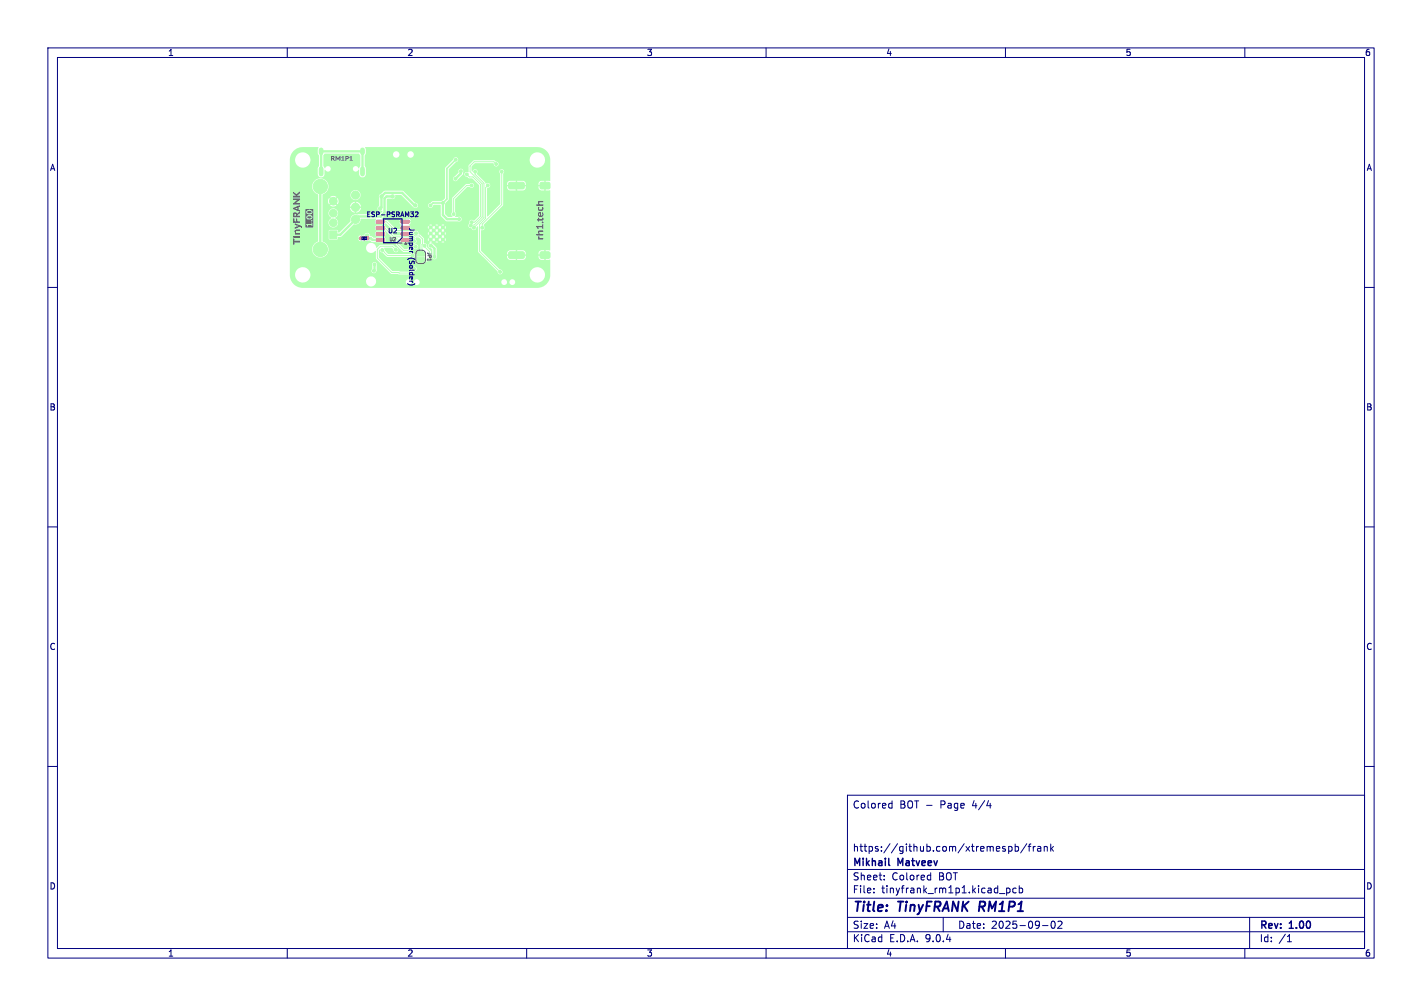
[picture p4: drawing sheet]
<svg xmlns="http://www.w3.org/2000/svg" width="297mm" height="210mm" viewBox="0 0 297 210" stroke-linecap="round" stroke-linejoin="round" font-family="sans-serif">
<g fill="#b3ffb3" stroke="#b3ffb3" stroke-width=".21">
<path d="M106.3 38.2l.3-.1h2.7l.2 .2v.9l-.3 .3-2.7-.1-.3-.2z"/>
<path d="M112.8 38.2l.3-.1h1.6l.2 .3-.1 .9-.3 .2-1.6-.1-.1-.3z"/>
<path d="M112.8 52.7l.3-.1h1.6l.2 .3-.1 .9-.3 .2-1.6-.1-.1-.3z"/>
<path d="M106.3 52.7l.3-.1h2.7l.2 .2v.9l-.3 .3-2.7-.1-.3-.2z"/>
<path d="M68.9 48.2h1.5v1.6h-1.5z"/>
<path d="M87.2 52.7l.4-.2h.7l.3 .3v.7h-1.5z"/>
<path d="M87.1 53.8h1.5v.7l-.4 .3-.8-.1-.2-.2z"/>
<path d="M76.3 49.5h.7v.5h-.7z"/>
<path d="M75.2 49.5h.7v.5h-.7z"/>
<path d="M83.8 49.8h1.6l.1 .5-1.7 .1z"/>
<path d="M83.8 48.6l1.6-.1 .1 .5-1.7 .1z"/>
<path d="M83.8 47.3h1.6l.1 .5h-1.7z"/>
<path d="M83.8 46h1.6l.1 .5-1.7 .1z"/>
<path d="M78.6 46h1.6l.1 .5-1.6 .1z"/>
<path d="M78.6 47.3h1.6l.1 .5h-1.6z"/>
<path d="M78.6 48.6l1.6-.1 .1 .5-1.6 .1z"/>
<path d="M78.6 49.8h1.6l.1 .5-1.6 .1z"/>
<circle cx="92.5" cy="47.5" r=".3"/>
<circle cx="92.5" cy="48.7" r=".3"/>
<circle cx="92.5" cy="50" r=".3"/>
<circle cx="91.2" cy="47.5" r=".3"/>
<circle cx="91.2" cy="48.7" r=".3"/>
<circle cx="91.2" cy="50" r=".3"/>
<circle cx="90" cy="47.5" r=".3"/>
<circle cx="90" cy="48.7" r=".3"/>
<circle cx="90" cy="50" r=".3"/>
<circle cx="74.3" cy="40.7" r=".85"/>
<circle cx="74.3" cy="43.3" r=".85"/>
<circle cx="74.3" cy="45.8" r=".85"/>
<circle cx="69.6" cy="46.5" r=".8"/>
<circle cx="69.6" cy="44.5" r=".8"/>
<circle cx="69.6" cy="42" r=".8"/>
<circle cx="66.9" cy="52.1" r="1.5"/>
<circle cx="66.9" cy="38.9" r="1.5"/>
<circle cx="100.4" cy="35.7" r=".3"/>
<circle cx="97.1" cy="33.1" r=".3"/>
<circle cx="110.3" cy="48.5" r=".3"/>
<circle cx="66.1" cy="59.4" r=".3"/>
<circle cx="107.5" cy="34.3" r=".3"/>
<circle cx="67" cy="56.5" r=".3"/>
<circle cx="112.4" cy="37.3" r=".3"/>
<circle cx="72.8" cy="49.1" r=".3"/>
<circle cx="84.7" cy="43.2" r=".3"/>
<circle cx="110.3" cy="47" r=".3"/>
<circle cx="62.7" cy="37" r=".3"/>
<circle cx="88.8" cy="55.3" r=".3"/>
<circle cx="110.3" cy="50" r=".3"/>
<circle cx="101.6" cy="47.6" r=".3"/>
<circle cx="110.3" cy="42.5" r=".3"/>
<circle cx="84.2" cy="56.1" r=".3"/>
<circle cx="107.9" cy="56.3" r=".3"/>
<circle cx="92.4" cy="58.8" r=".3"/>
<circle cx="110.3" cy="45.5" r=".3"/>
<circle cx="88.2" cy="41.1" r=".3"/>
<circle cx="91.3" cy="32.5" r=".3"/>
<circle cx="77.8" cy="32.6" r=".3"/>
<circle cx="95.7" cy="54.9" r=".3"/>
<circle cx="97.6" cy="46.3" r=".3"/>
<circle cx="97" cy="32.2" r=".3"/>
<circle cx="98.8" cy="49.8" r=".3"/>
<circle cx="92.9" cy="33.3" r=".3"/>
<circle cx="77.4" cy="41" r=".3"/>
<circle cx="67.7" cy="54.7" r=".3"/>
<circle cx="95.8" cy="58.8" r=".3"/>
<circle cx="61.2" cy="53" r=".3"/>
<circle cx="90.7" cy="55.9" r=".3"/>
<circle cx="74.7" cy="37.6" r=".3"/>
<circle cx="90.3" cy="36" r=".3"/>
<circle cx="87.9" cy="56.9" r=".3"/>
<circle cx="84.3" cy="37.2" r=".3"/>
<circle cx="97.9" cy="41.1" r=".3"/>
<circle cx="71.1" cy="55.9" r=".3"/>
<circle cx="95.1" cy="39.1" r=".3"/>
<circle cx="95.2" cy="33.3" r=".3"/>
<circle cx="86.8" cy="42.9" r=".35"/>
<circle cx="95.9" cy="45.7" r=".3"/>
<circle cx="89.9" cy="51.3" r=".3"/>
<circle cx="76.7" cy="49.2" r=".35"/>
<circle cx="79.7" cy="41" r=".35"/>
<circle cx="92.5" cy="42.4" r=".3"/>
<circle cx="96.3" cy="35.7" r=".3"/>
<circle cx="95.1" cy="37.3" r=".3"/>
<circle cx="89.9" cy="42.9" r=".3"/>
<circle cx="78.2" cy="55.2" r=".3"/>
<circle cx="90.7" cy="53.6" r=".3"/>
<circle cx="79.4" cy="43.5" r=".35"/>
<circle cx="78.1" cy="56.5" r=".3"/>
<circle cx="82" cy="41" r=".35"/>
<circle cx="86.2" cy="53.3" r=".3"/>
<circle cx="79.8" cy="52.2" r=".3"/>
<circle cx="98.3" cy="47.1" r=".3"/>
<circle cx="103.6" cy="34.2" r=".3"/>
<circle cx="99" cy="47.5" r=".3"/>
<circle cx="99.2" cy="35.8" r=".3"/>
<circle cx="97.5" cy="36.4" r=".3"/>
<circle cx="98.5" cy="46.4" r=".3"/>
<circle cx="100.7" cy="47.5" r=".3"/>
<circle cx="104.8" cy="35.8" r=".3"/>
<circle cx="104.5" cy="56.8" r=".3"/>
<circle cx="101.9" cy="38.7" r=".3"/>
<circle cx="94.8" cy="44.7" r=".3"/>
<circle cx="98.5" cy="38.7" r=".3"/>
<circle cx="86.5" cy="50.4" r=".3"/>
<circle cx="86.9" cy="48.7" r=".3"/>
<circle cx="86.8" cy="51.5" r=".3"/>
<circle cx="88.7" cy="51.3" r=".3"/>
<circle cx="86.5" cy="56.1" r=".3"/>
<circle cx="82.7" cy="52.2" r=".3"/>
</g>
<path d="M67.1 31.3v.6M67.1 35.2v1.1M75.7 31.3v.6M75.7 35.2v1.1" fill="none" stroke="#b3ffb3" stroke-width="1"/>
<path d="M95.2 33.3l-1.9 1.9v6.3l-.8 .9h-2.1l-.5 .5" fill="none" stroke="#b3ffb3" stroke-width=".35"/>
<path d="M66.9 38.9v13.2M67.1 35.8v-4.2h8.6v4.2M96.3 35.7v.5l-1.2 1.1M76.7 49.7h.8l.3 .4h1.7M78.2 55.2v1.2l-.1 .1M79.5 45.2h-4.6l-3.8 3.8h-1.5M79.7 41v2.3l-.3 .2M79.7 41l.7-.7h3.6l2.6 2.6M82 41h-1.3l-.4 .4v3M89.9 51.3h.3l.5 .6v1.7M92.5 42.4v2.5l.9 .8h2.5" fill="none" stroke="#b3ffb3" stroke-width=".5"/>
<g fill="none" stroke="#b3ffb3" stroke-width=".21">
<path d="M97.5 36.4l.5 .5h.8l1.6 1.6v6.7l-1.3 1.2h-.6M98.2 34.7h.1M98.2 34.7v1.1l2.5 2.6v6.9l-1.7 1.7-.7 .1M98.5 38.7h-1l-2.7 2.7v3.3M99.2 35.8v.6l1.9 1.8v7.2l-2.1 2.1M101.9 38.7l-.5 .4v6.5l-1.2 1.2v5.7l4.3 4.3M103.6 34.2l-.4-.4h-4.1l-.9 .9M104.8 35.8v6.9l-4.1 4.1v.7M79.5 47.5h.8l1.9 1.9h3.2M79.5 46.3h1.2l1.8 1.8h3.7l.7 .6M79.8 52.2l1.1 1.1h5.3M82.7 52.2l-.7-.8h-2.5l-.7 .7v1.8l3 3 3.8 .1"/>
<path d="M84.6 50.1h-1.3l-.3 .3v.5l1.3 1.4h.9M86 51.5h.8M86.7 49.3h.9l.6 .6-.1 2.8M86.9 48.7h.1M87.9 54.3h1.4M88.7 51.3v.2l1 1"/>
</g>
<path d="M61.3 31.5a2.71 2.71 0 0 1 2-.8h3.2l-.1 1.3 .2 .5v.8h-1.8a1.61 1.61 0 0 0-2.4-1.3 1.61 1.61 0 0 0 0 2.8 1.61 1.61 0 0 0 2.4-1.3v-.2h1.8v1.4l-.2 .5v1.2a.7 .7 0 0 0 .7 .6 .7 .7 0 0 0 .7-.6l.1-1a.6 .6 0 0 0 1 .3 .6 .6 0 0 0-.2-1 .73 .73 0 0 0-.9 .5l-.3-.6v-2.1l.3-.4h7.2l.3 .4v2.1l-.4 .5a.59 .59 0 0 0-.9-.4 .59 .59 0 0 0-.1 1 .59 .59 0 0 0 .9-.3l.2 .1v1a.7 .7 0 0 0 .8 .5 .7 .7 0 0 0 .6-.6v-1.2l-.2-.6v-2.1l.2-.5-.1-1.3h35.9a2.69 2.69 0 0 1 2.7 2.6h-1.1v-.3a1.6 1.6 0 0 0-2.6-.8h-24.8v-.1a.68 .68 0 0 0-.7-.5 .68 .68 0 0 0-.6 .6h-1.7v-.1a.68 .68 0 0 0-1.1-.3 .68 .68 0 0 0 .2 1.1 .68 .68 0 0 0 .9-.7h1.7v.1a.68 .68 0 0 0 .7 .6 .68 .68 0 0 0 .6-.7h24.8l-.2 .2a1.61 1.61 0 0 0 .7 2.5 1.61 1.61 0 0 0 2.1-1.6h1.1v2.5h-9.6v-.2a.52 .52 0 0 0-.8-.1 .52 .52 0 0 0 0 .8v6.3l-2.6 2.6-.2-.1v-5.8a.55 .55 0 0 0 .6-.5 .55 .55 0 0 0-.5-.6l-.4 .1-.1-.2-1.7-1.8a.57 .57 0 0 0-.2-.9 .57 .57 0 0 0-.8 .4l-.1-.1v-.9l.7-.7h3.9a.52 .52 0 0 0 .3 .6 .52 .52 0 0 0 .6-.3 .52 .52 0 0 0-.2-.6l-.6-.3h-4.2l-1.1 1v1.2h-1.1l-.1-.2a.54 .54 0 0 0-.7-.2 .54 .54 0 0 0-.2 .7l-.9 .9a.51 .51 0 0 0-.1 .8 .51 .51 0 0 0 .8-.2l1-1 .2-.8h1.1l-.1 .2a.54 .54 0 0 0-.8 .4 .54 .54 0 0 0 .6 .6l.3 .3 .8 .1 1.3 1.3h-1a.53 .53 0 0 0-.4-.4 .53 .53 0 0 0-.5 .2l-.8 .1-2.8 2.7v3.1a.65 .65 0 0 0 0 .9l-.9 .1-.6-.6v-2.1l.7-1v-6.2l1.5-1.5a.51 .51 0 0 0 .5-.7 .51 .51 0 0 0-.7-.3l-2 2.1v3.8h-24.4a1.72 1.72 0 0 0-2.8-1.1 1.72 1.72 0 0 0 .7 2.9v9.8a1.72 1.72 0 0 0-1.2 2.4 1.72 1.72 0 0 0 2.6 .6 1.72 1.72 0 0 0-.1-2.7l-.4-.3v-9.8a1.88 1.88 0 0 0 1.2-1.8h24.4l-.1 2.6-.8 .6h-1.7l-.5 .4a.51 .51 0 0 0-.4 .7 .51 .51 0 0 0 .8 .1l.3-.5 1.4 .1 .1 2.2 1 1.1h-7.3l-.4-.4h-1.6l-.2 .1-.2 .3h1.1v-.4h.3v.4h8.3l.2 .1h2.4a.51 .51 0 0 0 .7-.5 .51 .51 0 0 0-.7-.4l-.7-.1 .3-.4-.2-.5v-2.7l2.5-2.6h.5a.5 .5 0 0 0 .6 .2 .5 .5 0 0 0 .3-.6l1.1 .1v6.3l-1.1 1.1a.57 .57 0 0 0-.8-.1 .57 .57 0 0 0-.2 .7l-.2 .3h-8.2l.4 .3 .3-.3h.6l.3 .3 .3-.3h.7l.3 .3 .3-.3h5l.1 .4h-4.8l-.1-.2-.3 .2a.2 .2 0 0 0-.2-.1 .2 .2 0 0 0-.2 .2l-.3-.3-.1 .1-.2-.1-.2 .2-.3-.1-.1 .2-.4-.3-.1 .1-.1-.1-.3 .2-.3-.1-.2 .2-.3-.3v.6l.4-.3a.21 .21 0 0 0 .2 .1 .21 .21 0 0 0 .2-.2l.3 .4 .1-.1 .1 .1 .4-.3a.21 .21 0 0 0 .2 .1 .21 .21 0 0 0 .2-.2l.2 .4 .1-.1 .2 .1 .3-.3a.21 .21 0 0 0 .3 .1 .21 .21 0 0 0 .1-.2l.3 .4 .1-.4h4.8l.5 .2a.57 .57 0 0 0 .6 .4 .57 .57 0 0 0 .5-.6l.4-.1v.9h-7.1v-.2l-.3-.3-.3 .3h-.7l-.3-.3-.2 .3h-.7l-.3-.3-.4 .3 .2 .1-.2 .1 .4 .3 .3-.3-.2-.1 .2-.1h.7l-.1 .2 .3 .3 .3-.3-.1-.1 .1-.1h.7v.2l.3 .3 .3-.3h7.1v.5h-6.8l-.1-.3-.3 .3-.2-.1-.2 .2-.3-.4-.1 .2-.2-.2-.2 .3-.3-.1-.2 .2-.3-.4-.1 .2-.1-.2-.3 .3-.3-.1-.2 .2-.3-.4v.7l.4-.3a.21 .21 0 0 0 .2 .1 .21 .21 0 0 0 .2-.2l.3 .4 .1-.2 .1 .2 .4-.3a.21 .21 0 0 0 .2 .1 .21 .21 0 0 0 .2-.2l.2 .4 .1-.2 .2 .2 .3-.3a.21 .21 0 0 0 .3 .1 .21 .21 0 0 0 .1-.2l.3 .4 .1-.4h6.8v.8h-7.1v-.3l-.3-.2-.3 .3h-.7l-.3-.3-.2 .3h-.7l-.3-.3-.4 .3 .2 .1-.2 .1 .4 .3 .3-.3-.2-.1 .2-.1h.7l-.1 .2 .3 .3 .3-.3-.1-.1 .1-.1h.7v.2l.3 .3 .3-.3h7.1v.4h-6.8l-.1-.2-.3 .3a.2 .2 0 0 0-.2-.2 .2 .2 0 0 0-.2 .2l-.3-.3-.1 .1-.2-.1-.2 .3-.3-.1-.1 .1-.4-.3-.1 .1-.1-.1-.3 .3-.3-.1-.2 .1-.3-.3v.6l.4-.3a.21 .21 0 0 0 .2 .2 .21 .21 0 0 0 .2-.2l.3 .3 .1-.1 .1 .1 .4-.3a.21 .21 0 0 0 .2 .2 .21 .21 0 0 0 .2-.2l.2 .3 .1-.1 .2 .1 .3-.3a.21 .21 0 0 0 .3 .2 .21 .21 0 0 0 .1-.2l.3 .3 .1-.4h6.8v.6h-7.1l-.3-.3-.3 .3h-.7l-.3-.3-.3 .3h9v2.1l.9 1h-9.6v-1.9l-.8-.8-.4-.1 .3-.3-.3-.3-.4 .3 .3 .2a.56 .56 0 0 0-.5 .6 .56 .56 0 0 0 .6 .5l.3 .3v.4h-.3l-.8-.9-.2-.7-.4-.1-.1-1-.7-.8-.4-.1-.1-.5-.6-.2-.4-.4h-.6v-.5l-.3-.3 .4-.6h-2.4l.4 .6-.3 .3v.4l-.8 .1-1.8-1.8-1.2-.3 1.1-1.3v-2.8l.2-.1h.6a.62 .62 0 0 0 .8-.1 .62 .62 0 0 0 .2-.7h1.2l2.5 2.5a.56 .56 0 0 0 1-.2 .56 .56 0 0 0-.6-.7l-2.7-2.5h-3.6l-1.1 .8h-4a1.06 1.06 0 0 0-1.6-.8 1.06 1.06 0 0 0 0 1.8 1.06 1.06 0 0 0 1.6-.8v-.2h4l-.2 .3 .1 1h-8.5l-.2-.6-.5 .5-.2-.2 .5-.5a1.09 1.09 0 0 0-1.4 0l.5 .5-.2 .2-.5-.5v.1a1.09 1.09 0 0 0 0 1.3l.5-.5 .2 .2-.5 .5h.1a1.09 1.09 0 0 0 1.3 0l-.5-.5 .2-.2 .5 .5 .2-.8h8.5v1l-.2 .2h-3.6v-.1a1.14 1.14 0 0 0-1-.9v.7h-.3v-.7h-.1a1.14 1.14 0 0 0-.9 1h.7v.3h-.7v.1a1.14 1.14 0 0 0 1 .9h-3.5v-.2a1.02 1.02 0 0 0-1.7-.4 1.02 1.02 0 0 0 .4 1.7 1.03 1.03 0 0 0-.6 1.6 1.03 1.03 0 0 0 1.7 0 1.03 1.03 0 0 0-.4-1.6l.5-.5 .1-.6h3.5v-.7h.3v.7a1.14 1.14 0 0 0 1-1h-.7v-.3h4.3a.61 .61 0 0 0 0 .8 .61 .61 0 0 0 .9 .1v.2l-.6 .5-4.6 .1a1.19 1.19 0 0 0-1.5 1.4l-2.3 2.3h-.3l-.2-.5-1.7 .1v1.8l1.7 .1 .2-.5 .7-.1 2.6-2.6a1.25 1.25 0 0 0 1.5-1.2h3.1l-.1 .9 .1 .2 1.7 .1 .4-.2 1.7 1.7 1.3 .2-.1 .6h-1.1l-2-2-1.7-.1-.3 .3 .1 .7h1.9l.6 .6h-.5l-.3-.3h-1.6l-.2 .3 .1 .7h1.8l.2-.2v-.5h.5l1 1.1h1l.1 .2h-2.6l-.3-.3h-2.2l-.5-.3a.36 .36 0 0 1-.3-.1 .36 .36 0 0 1-.1-.4 .64 .64 0 0 0-.7-.1 .64 .64 0 0 0-.4 .5l-.2-.1a.71 .71 0 0 0-.9 .4l.5 .1v-.5h.3v.8h-.8a.45 .45 0 0 0 .5 .5v-.5h.3v.5l.5-.2h1l.5 .3 2.5 .1 .3-.3v-.4h2.6l-.4 .4v.8l1.5 1.5h1.1l.8-.8h.3a.52 .52 0 0 0 .8 .1 .52 .52 0 0 0 0-.8 .52 .52 0 0 0-.8 .1l-.6 .1-.7 .7h-.6l-1.2-1.2 .2-.4 .3 .2 1.7-.1 .2-.2-.1-.6 .3-.2 .3 .2v.2a.52 .52 0 0 0-.1 .8 .52 .52 0 0 0 .8 0 .52 .52 0 0 0-.1-.8v-.3h.7l.4 .4-.1 2.2-.6 .2-.3 .5v1.4l.3 .5 1 .2 .6-.4 .6-.1 .6-.6v-1.4h.3v.9a.51 .51 0 0 0 .3 .7 .51 .51 0 0 0 .6-.5h9.6l2.5 2.5h-16.3a.52 .52 0 0 0-.6-.5 .52 .52 0 0 0-.4 .6l-.5 .5-3.6-.1-2.8-2.8v-1.6l.2-.1a.77 .77 0 0 0 .7 .7l.9 .8h4.8a.52 .52 0 0 0 .8 .1 .52 .52 0 0 0 0-.8 .52 .52 0 0 0-.8 .1h-4.6l-.7-.7-.2-.5 1.6-.1 .4 .3a.52 .52 0 0 0 .4 .7 .52 .52 0 0 0 .6-.6 .52 .52 0 0 0-.6-.5l-.6-.5h-2.6l-.8 .6a1.06 1.06 0 0 0-1.5-.9 1.06 1.06 0 0 0-.4 1.6 1.06 1.06 0 0 0 1.7 0h.1v1.6l1.1 1.1h-.9v-.1a.51 .51 0 0 0-.7-.2 .51 .51 0 0 0-.2 .7v.6a.53 .53 0 0 0 .2 .9 .53 .53 0 0 0 .7-.5v-1.4h.9l2 2 1.6 .2h-18.4v-.3a1.61 1.61 0 0 0-2.6-.8 1.61 1.61 0 0 0 .4 2.7 1.61 1.61 0 0 0 2.2-1.6h20.9l.8-.7a.5 .5 0 0 0 .5-.5h16.3l.6 .6a.52 .52 0 0 0 .5 .6 .52 .52 0 0 0 .6-.6 .52 .52 0 0 0-.7-.5l-3.8-3.8v-4.4a.54 .54 0 0 0 .7-.2 .54 .54 0 0 0-.2-.7l.1-.2 4-4.1v-6.5l.2-.5h9.6v1.9l-.9 .1v.5h-.3v-.5h-.8l-.4 .5h-2.7l-.2-.4-.4-.1h-1.2v.5h-.3v-.5h-1.2l-.4 .2-.2 .6h.6v.3h-.6a.69 .69 0 0 0 .6 .9h1.2v-.6h.3v.6l1.4-.1 .4-.3v-.5h-.6v-.3h.6v-.3h2.7v.3h.5v.3h-.5a.69 .69 0 0 0 .6 .9h.6v-.6h.3v.6h.9v12.5h-.9v.5h-.3v-.5h-.6l-.5 .2-.1 .3h-2.7l-.1-.3-.4-.2h-1.3v.5h-.3v-.5h-1.2a.69 .69 0 0 0-.6 .8h.6v.3h-.6l.1 .5 .3 .3 1.4 .1v-.6h.3v.6h1.2a.69 .69 0 0 0 .6-.9h-.6v-.3h.6v-.3h2.7v.3h.5v.3h-.5v.5l.4 .3 .8 .1v-.6h.3v.6l.9-.1v3.1h-1.1v-.3a1.6 1.6 0 0 0-2.6-.9 1.6 1.6 0 0 0 .3 2.7h-3.9v-.1a.61 .61 0 0 0-.7-.4 .61 .61 0 0 0-.5 .5h-.5v-.1a.61 .61 0 0 0-.7-.4 .61 .61 0 0 0-.5 .5h-17l-.1-.1a.61 .61 0 0 0-.6-.4 .61 .61 0 0 0-.5 .5h-.5l-.1-.1a.6 .6 0 0 0-.5-.4 .6 .6 0 0 0-.6 .3h-6.2l-.1-.2a1.06 1.06 0 0 0-1.7-.4 1.06 1.06 0 0 0 .3 1.7 1.06 1.06 0 0 0 1.5-1.1l6.2 .1a.61 .61 0 0 0 .5 .8 .61 .61 0 0 0 .7-.7h.5v.2a.61 .61 0 0 0 .6 .5 .61 .61 0 0 0 .6-.7h17v.2a.61 .61 0 0 0 .7 .5 .61 .61 0 0 0 .5-.7h.5v.2a.61 .61 0 0 0 .7 .5 .61 .61 0 0 0 .5-.7l4 .1a1.61 1.61 0 0 0 2.2-1.6h1.1v.1a2.7 2.7 0 0 1-2.7 2.7h-49a2.7 2.7 0 0 1-2.7-2.7v-24a2.7 2.7 0 0 1 .8-1.9z" fill="#b3ffb3"/>
<g fill="#ff8a8a" stroke="#ff8a8a" stroke-width=".21">
<path d="M76.3 49.5h.7v.5h-.7z"/>
<path d="M75.2 49.5h.7v.5h-.7z"/>
<path d="M83.8 49.8h1.6l.1 .5-1.7 .1z"/>
<path d="M83.8 48.6l1.6-.1 .1 .5-1.7 .1z"/>
<path d="M83.8 47.3h1.6l.1 .5h-1.7z"/>
<path d="M83.8 46h1.6l.1 .5-1.7 .1z"/>
<path d="M78.6 46h1.6l.1 .5-1.6 .1z"/>
<path d="M78.6 47.3h1.6l.1 .5h-1.6z"/>
<path d="M78.6 48.6l1.6-.1 .1 .5-1.6 .1z"/>
<path d="M78.6 49.8h1.6l.1 .5-1.6 .1z"/>
</g>
<g fill="#626262">
<path d="M112.4 49.3h.2l.2 .4h.7v.3h-1.1v-.2l.1-.1z"/>
<path d="M112.4 48.2l1.1-.1v.3h-.7l-.2 .2 .2 .3h.7v.2h-1.5v-.2h.5l-.2-.3z"/>
<path d="M112 47.2h1.2v-.4h.3v1h-.3v-.4h-.9l.2 .3-.1 .1z"/>
<path d="M112.4 45.5h.2v.3h.4l.4-.4 .1 .5-1.1 .3-.3-.4h.3z"/>
<path d="M112.5 44.4l.5-.1v.7h-.2v-.5l-.2 .2 .1 .3h.3a.36 .36 0 0 0 .3-.2 .36 .36 0 0 0-.1-.4l.2-.1a.59 .59 0 0 1 0 .8 .59 .59 0 0 1-.8 .1 .59 .59 0 0 1-.1-.8z"/>
<path d="M112.4 43.2l.2 .1a.33 .33 0 0 0 .3 .5 .33 .33 0 0 0 .3-.5l.2-.1a.59 .59 0 0 1-.5 .9 .59 .59 0 0 1-.5-.9z"/>
<path d="M112.4 42l1.1-.1v.3h-.7l-.2 .2 .2 .3h.7v.3h-1.5v-.3h.5l-.2-.3z"/>
<path d="M64.2 45.2l.4-.1a.28 .28 0 0 1 .3 .1 .28 .28 0 0 1 .1 .3l-.4 .1a.26 .26 0 0 1-.3 0 .26 .26 0 0 1-.1-.4z"/>
<path d="M64.2 44.2l.4-.1a.28 .28 0 0 1 .3 0 .28 .28 0 0 1 .1 .3l-.4 .1a.26 .26 0 0 1-.3 0 .26 .26 0 0 1-.1-.3z"/>
<path d="M63.8 43.7h1.6v.6h-.1a.63 .63 0 0 0-.8-.5 .63 .63 0 0 0-.4 .8 .73 .73 0 0 0 1.2-.3h.1v1.1h-.1a.63 .63 0 0 0-.8-.5 .63 .63 0 0 0-.4 .8 .73 .73 0 0 0 1.2-.3h.1v.7l-.3-.2-.1 .2 .1 .2 .3-.2v1.1h-.1v-.7h-.3v.2h-1v.2l.3 .4 .1-.1-.2-.3 .8 .1v.2h.4v.3h-1.6z"/>
<path d="M61.2 49.8h.3v.5h1.2v.3h-1.2v.5h-.3z"/>
<path d="M61.6 49.3h1.1v.3h-1.1z"/>
<path d="M61.6 48l1.1-.1v.3h-.7l-.2 .2 .2 .3h.7v.3h-1.1v-.3h.1l-.2-.3z"/>
<path d="M61.6 46.6l1 .4a.49 .49 0 0 1 .5 .5l-.3 .1-.1-.3-1.1 .5v-.3l.8-.3-.8-.3z"/>
<path d="M61.2 45.6h.3v.6h.3v-.6h.3v.6h.6v.3h-1.5z"/>
<path d="M61.3 44.4l.5-.1 .2 .3 .7-.4v.3l-.6 .4h-.2l-.3-.3-.1 .3v.1h.4v-.1l.8 .1v.4h-1.5z"/>
<path d="M61.2 43.4l1.5-.6v.4l-.3 .1v.4h-.3v-.3l-.5 .1 .8 .2 .3 .2v.3l-1.5-.6z"/>
<path d="M61.2 41.5h1.5v.2l-1 .7h1v.3h-1.5v-.2l1-.8-1 .1z"/>
<path d="M61.2 40l.7 .6 .8-.7v.4l-.7 .5 .7 .1v.3h-1.5v-.3h.6l-.6-.5z"/>
<path d="M69.2 32.6l.6 .1 .1 .2-.5-.1v.2l.5-.1-.3 .2 .4 .5h-.3l-.3-.4v.4h-.2z"/>
<path d="M70.1 32.6h.2l.3 .5 .3-.5h.2v1h-.2v-.7l-.3 .5-.4-.5 .1 .7h-.2z"/>
<path d="M71.3 32.8l.4-.2v.8h.2v.2h-.6v-.2h.2l.1-.6-.2 .1z"/>
<path d="M72.1 32.6h.5l.2 .2h-.5v.2l.6-.1-.2 .3h-.4v.4h-.2z"/>
<path d="M73 32.8l.4-.2v.8h.2v.2h-.6v-.2h.2l.1-.6-.3 .1z"/>
<circle cx="113.3" cy="46.4" r=".18"/>
<circle cx="61.3" cy="49.5" r=".17"/>
</g>
<path d="M76 49.4h.2M76 50.1h.2M80.1 50.7h3.9M88.9 52.9a.7 .7 0 0 0-.7-.7h-.6a.7 .7 0 0 0-.7 .7v1.4a.7 .7 0 0 0 .7 .7h.6a.7 .7 0 0 0 .7-.7M89.4 54v.4" fill="none" stroke="#626262" stroke-width=".21"/>
<g fill="none" stroke="#000080" stroke-width=".21">
<path d="M10 10h277v190h-277zM12 12h273v186h-273zM60 10v2M110 10v2M160 10v2M210 10v2M260 10v2M75.6 49.5h1v.5h-1zM80.1 45.7h3.9v4l-1 .9h-2.9zM85.1 59.2a1.15 1.15 0 0 0 1.6 0M86 52.5l.2 .3M86.7 44.3l.4-.1 .2 .3-.6 .7h.6"/>
<path d="M10 60h2M285 60h2M10 110h2M285 110h2M10 160h2M177 166h108v32h-108zM185.9 167.7l.4 .1M186.3 167.2v1.5M186.3 168.6l-.4 .1M206.1 168.2h.9M210.7 176.8l.4-.1 .3 .3-.2 .6h-.5M212 176.8l.5-.1 .2 .3-.1 .6h-.6"/>
<path d="M212 176.2v1.5M214.5 176.1l-1.3 2M214.7 176.7h.6M215.3 176.2l-.3 .2v1.3M215.8 176.7v1M216.2 176.7l-.4 .3M216.7 176.8h.6l.1 .9M217.4 177.1h-.5l-.2 .2 .2 .4 .5-.1M218.1 176.8l.2-.1 .4 .1v.9M218.1 176.7v1M219.5 176.2v1.5M219.6 177.1l.4 .6"/>
<path d="M220 176.7l-.5 .6M285 160h2M60 198v2M110 198v2M160 198v2M177 194.5h108M177 191.5h108M177 187.5h108M177 181.5h108M182.5 186.3v.1M182.5 185.5v.1M184.7 183.6v.1"/>
<path d="M184.7 182.8v.1M194 182.7l.4 .1M194.4 182.2v1.5M194.4 183.6l-.4 .1M197 191.5v3M208.7 186.5h1.2M210 198v2M210.2 185.4v1.5M210.2 185.5l.5-.1 .3 .3-.2 .6h-.6M212.2 185.5l-.4-.1-.3 .3 .2 .6h.5M212.9 185.5l.4-.1 .3 .3-.1 .6h-.6M212.9 184.9v1.5"/>
<path d="M217.7 193.2h1.2M219.7 192.4l.2-.1a.8 .8 0 0 1 .5 .7 .8 .8 0 0 1-.5 .8 1 1 0 0 1-.2-1.4zM221 192.4l.5-.1 .3 .4-.9 1.1h.9M260 198v2M261 191.5v6.5M268.9 196.6h.8M269 195.5l.3-.4v1.5"/>
</g>
<path d="M185.6 180.5l.2 .2" fill="none" stroke="#000080" stroke-width=".3"/>
<g font-size="2.8" fill="#000080">
<text x="178" y="190.9">Title:</text>
<text x="187.7" y="190.9">TinyFRANK RM1P1</text>
</g>
<g font-size="2.1" fill="#000080">
<text x="178" y="169">Colored</text>
<text x="187.9" y="169">BOT -</text>
<text x="196.5" y="169">Page</text>
<text x="203.3" y="169">4/4</text>
<text x="178" y="178">https://github.com/xtremespb/frank</text>
<text x="178" y="184">Sheet:</text>
<text x="178" y="181.2">Mikhail</text>
<text x="186.2" y="184">Colored</text>
<text x="187.6" y="181.2">Matveev</text>
<text x="196.1" y="184">BOT</text>
<text x="178" y="186.7">File:</text>
<text x="184.1" y="186.7">tinyfrank_rm1p1.kicad_pcb</text>
<text x="178" y="196.9">KiCad</text>
<text x="178" y="194.1">Size:</text>
<text x="184.7" y="194.1">A4</text>
<text x="185.7" y="196.9">E.D.A.</text>
<text x="193.3" y="196.9">9.0.4</text>
<text x="200" y="194.1">Date:</text>
<text x="207" y="194.1">2025-09-02</text>
<text x="263" y="194.3">Rev:</text>
<text x="263" y="196.9">Id:</text>
<text x="267.1" y="196.9">/1</text>
<text x="269.4" y="194.3">1.00</text>
</g>
<g font-size="1.8" fill="#000080">
<text x="35" y="11.9">1</text>
<text x="85" y="11.9">2</text>
<text x="135" y="11.9">3</text>
<text x="185" y="11.9">4</text>
<text x="235" y="11.9">5</text>
<text x="285" y="11.9">6</text>
<text x="10.3" y="35.9">A</text>
<text x="285.4" y="35.9">A</text>
<text x="10.3" y="85.9">B</text>
<text x="285.3" y="85.9">B</text>
<text x="10.3" y="135.9">C</text>
<text x="285.3" y="135.9">C</text>
<text x="10.3" y="185.9">D</text>
<text x="285.3" y="185.9">D</text>
<text x="35" y="199.9">1</text>
<text x="85" y="199.9">2</text>
<text x="135" y="199.9">3</text>
<text x="185" y="199.9">4</text>
<text x="235" y="199.9">5</text>
<text x="285" y="199.9">6</text>
</g>
<g font-size="1.4" fill="#000080">
<text x="76.4" y="45.5">ESP-PSRAM32</text>
<text x="85.2" y="47.4" transform="rotate(90 85.2 47.4)">Jumper</text>
<text x="80.9" y="48.9">U2</text>
<text x="85.2" y="53.8" transform="rotate(90 85.2 53.8)">(Solder)</text>
</g>
<g font-size="1" fill="#626262">
<text x="81.2" y="50.5">U2</text>
<text x="89.1" y="52.5" transform="rotate(90 89.1 52.5)">JP1</text>
</g>
<text font-size=".3" fill="#000080" x="75.8" y="49.9">C7</text>
</svg>
